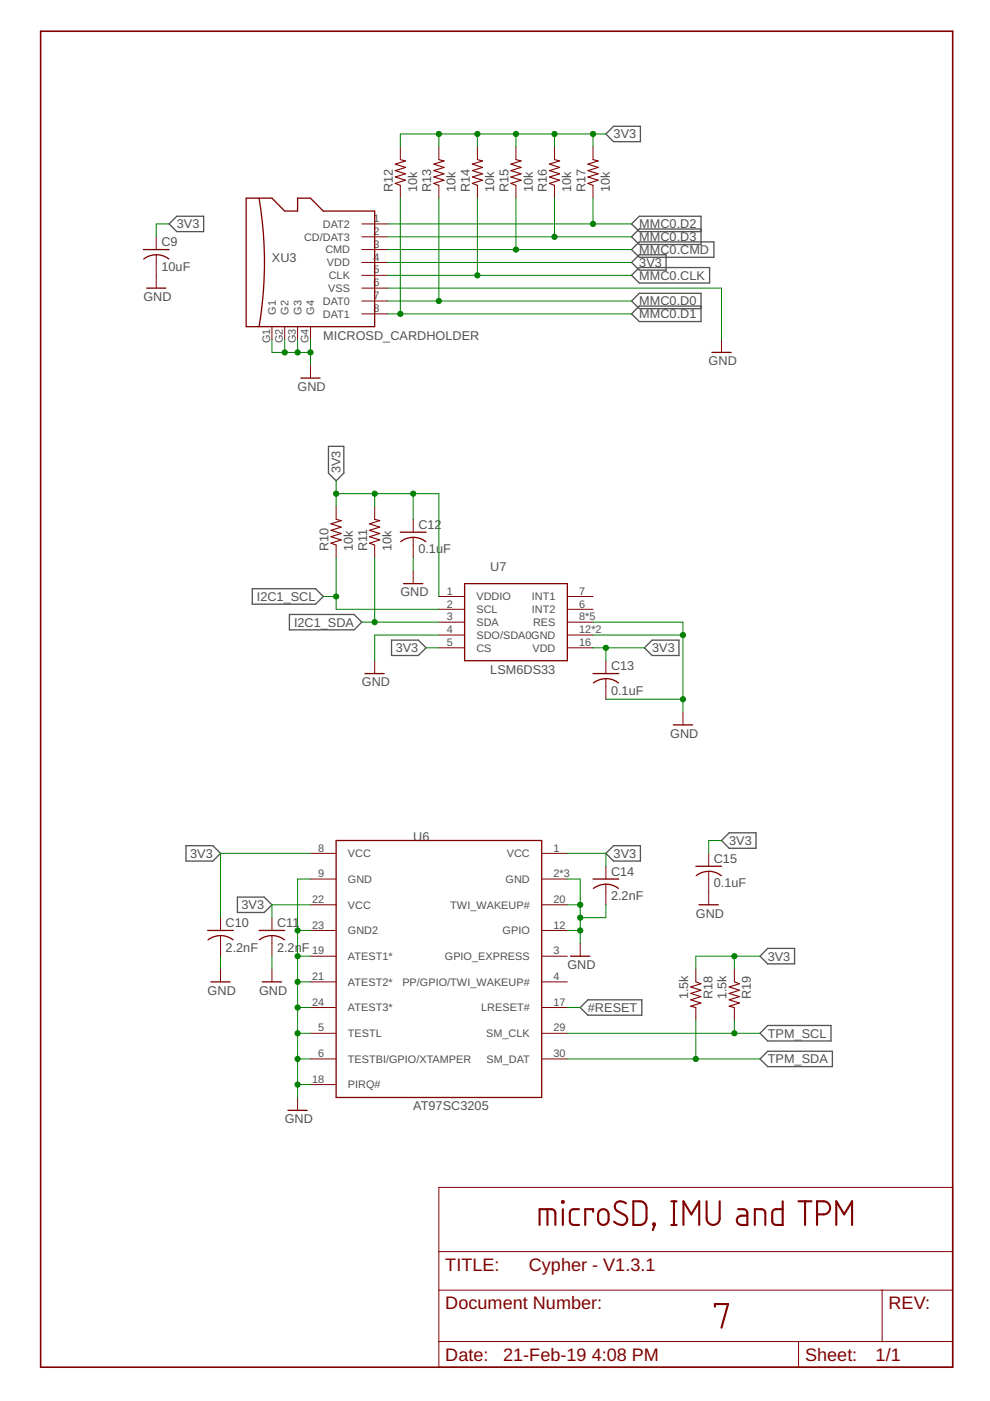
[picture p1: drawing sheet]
<svg xmlns="http://www.w3.org/2000/svg" width="210mm" height="297mm" viewBox="0 0 210 297" stroke-linecap="round" stroke-linejoin="round" font-family="sans-serif">
<g fill="none" stroke="#505050" stroke-width=".28">
<path d="M128.5 28.4l1.6-1.6h5.7v3.2h-5.7zM35.9 47.5l1.6-1.7h5.7v3.3h-5.7zM133.9 55.6l1.7-1.6h5.6v3.3h-5.6zM133.9 52.9l1.7-1.6h15.8v3.2h-15.8zM133.9 58.4l1.7-1.7h14.9v3.3h-14.9zM148.6 48.6h-13l-1.7 1.6 1.7 1.6h13v-6h-13l-1.7 1.7 1.7 1.6h13M148.6 64.9h-13l-1.7 1.6 1.7 1.7h13v-6h-13l-1.7 1.6 1.7 1.6h13M69.6 94.6h3.3v5.7l-1.6 1.6-1.7-1.6zM53.5 124.8h13.4l1.6 1.7-1.6 1.6h-13.4zM61.4 130.3h13.7l1.6 1.6-1.6 1.6h-13.7zM83 135.7h5.7l1.6 1.7-1.6 1.6h-5.7zM136.6 137.4l1.7-1.7h5.7v3.3h-5.7z"/>
<path d="M39.4 179.3h5.7l1.7 1.6-1.7 1.7h-5.7zM153 178.2l1.6-1.6h5.7v3.3h-5.7zM50.3 190.2h5.7l1.7 1.6-1.7 1.7h-5.7zM128.5 180.9l1.6-1.6h5.7v3.3h-5.7zM123 213.6l1.7-1.6h11.4v3.2h-11.4zM162.8 201.1h5.7v3.3h-5.7l-1.7-1.7zM162.8 217.4h13.4v3.3h-13.4l-1.7-1.6zM161.1 224.5l1.7-1.6h13.7v3.2h-13.7z"/>
</g>
<g fill="none" stroke="#800000" stroke-width=".44">
<path d="M114.4 259.7v-3.3h2.5l.6 .2 .3 .6v2.5M116.1 256.4v3.3M119.2 254.7h.3v.3h-.3zM119.3 256.4v3.3M122.8 256.4l-1.6 .1-.3 .3-.1 .4v1.9l.3 .4 .5 .2h1.2M125.8 256.9v-.5h-1.7v3.3M127.1 256.7a1.11 1.11 0 0 1 1.2-.3 1.11 1.11 0 0 1 .7 1.1 2.07 2.07 0 0 1-.3 1.9 1.11 1.11 0 0 1-1.2 .2 1.11 1.11 0 0 1-.7-1 2.15 2.15 0 0 1 .3-1.9zM132.7 255.1a1.31 1.31 0 0 0-1.5-.4 1.31 1.31 0 0 0-.8 1.4l.3 .5 1.7 1a1.18 1.18 0 0 1 .4 1.7 1.18 1.18 0 0 1-1.7 .3l-.9-.6M134.3 254.7a2.62 2.62 0 0 1 2.2 .3l.4 .5 .2 .6-.1 2.5-.5 .8a2.69 2.69 0 0 1-2.2 .3zM138.5 259.4h.3v.3h-.3zM138.8 259.7l-.4 1.1M142.3 254.7h1.1"/>
<path d="M142.3 259.7h1.1M142.9 254.7v5M144.9 259.7v-5l1.7 2.8 1.7-2.8v5M149.8 254.7v3.6a1.39 1.39 0 0 0 1.4 1.4 1.39 1.39 0 0 0 1.4-1.4v-3.6M156.5 256.4h1.3l.6 .6 .1 2.7h-1.3a.98 .98 0 0 1-1-1 .98 .98 0 0 1 1-1h1.3M160 259.7v-3.3h1.6l.6 .4 .1 2.9M165.9 254.7v5l-1.8-.1-.4-.5 .1-2.3 .5-.4h1.6M169.3 254.7h2.8M170.7 254.7v5M173.2 257.5a2.7 2.7 0 0 0 2.3-.3 1.39 1.39 0 0 0 .4-1.6 1.39 1.39 0 0 0-1.3-.9h-1.4v5M177.3 259.7v-5l1.7 2.8 1.7-2.8v5M151.6 277.1v-.6h2.8l-1.4 5"/>
</g>
<g fill="none" stroke="#800000" stroke-width=".21">
<path d="M84.9 31.1v2.7M84.9 39.3v2.7M93 31.1v2.7M93 39.3v2.7M101.2 31.1v2.7M101.2 39.3v2.7M109.4 31.1v2.7M109.4 39.3v2.7M117.6 31.1v2.7M117.6 39.3v2.7M125.7 31.1v2.7M125.7 39.3v2.7"/>
<path d="M33.1 50.2v2.7M33.1 54v7.1M76.7 58.4h5.5M76.7 55.6h5.5M76.7 50.2h5.5M76.7 52.9h5.5M76.7 47.5h5.5M57.7 69.3v2.7M60.4 69.3v2.7M63.1 69.3v2.7M65.8 69.3v2.7M65.8 77.4v2.8"/>
<path d="M76.7 63.8h5.5M76.7 61.1h5.5M76.7 66.5h5.5M153 72v2.7M71.3 107.4v2.7M71.3 115.6v2.7M79.4 107.4v2.7M79.4 115.6v2.7M87.6 110.1v2.7M87.6 113.9v4.4M87.6 121v2.7M93 126.5h5.5"/>
<path d="M93 129.2h5.5M93 131.9h5.5M93 134.6h5.5M93 137.4h5.5M120.3 126.5h5.4M120.3 129.2h5.4M120.3 131.9h5.4M120.3 134.6h5.4M120.3 137.4h5.4M79.4 140.1v2.7M128.5 140.1v2.7M128.5 143.9v4.4"/>
<path d="M144.8 151v2.7M46.8 194.6v2.7M46.8 198.4v4.3M57.7 194.6v2.7M57.7 198.4v4.3M65.8 180.9h5.5M65.8 186.4h5.5M65.8 197.3h5.5M65.8 191.8h5.5M114.9 180.9h5.4M114.9 186.4h5.4M114.9 197.3h5.4"/>
<path d="M114.9 191.8h5.4M128.5 183.7v2.7M128.5 187.5v4.3M150.3 180.9v2.8M150.3 184.7v7.1M46.8 205.4v2.8M57.7 205.4v2.8M65.8 202.7h5.5M65.8 208.2h5.5M65.8 219.1h5.5M65.8 213.6h5.5M114.9 202.7h5.4"/>
<path d="M114.9 208.2h5.4M114.9 219.1h5.4M114.9 213.6h5.4M123 200v2.7M147.5 205.4v2.8M147.5 213.6v2.7M155.7 205.4v2.8M155.7 213.6v2.7M63.1 232.7v2.7M65.8 224.5h5.5M65.8 230h5.5M114.9 224.5h5.4"/>
<path d="M93 251.8h109v38.1h-109zM93 273.5h109M93 265.4h109M187 273.5v10.9M93 284.4h109M169.3 284.4v5.5"/>
</g>
<g fill="none" stroke="#800000" stroke-width=".28">
<path d="M30.4 52.9h5.5M30.5 54.9a4.4 4.4 0 0 1 5.3 0M52.2 42h5.5l2.7 2.7h2.7v-2.7h2.7l2.7 2.7h10.9v24.6h-27.2zM54.9 42a81.1 81.1 0 0 1 0 27.3M31.1 61.1h4.1M150.9 74.7h4.1M63.8 80.2h4.1M84.9 112.8h5.4M87.6 113.9l1.2 .2 1.5 .7M87.6 113.9l-1.7 .4-.9 .5M85.6 123.7h4M98.5 123.7h21.8v16.4h-21.8z"/>
<path d="M77.4 142.8h4.1M125.7 142.8h5.5M128.5 143.9l1.1 .1 1.5 .8M128.5 143.9l-1.2 .1-1.5 .8M142.8 153.7h4.1M71.3 178.2h43.6v54.5h-43.6zM44 197.3h5.5M44.1 199.3a4.3 4.3 0 0 1 5.3 0M54.9 197.3h5.5M55 199.3a4.3 4.3 0 0 1 5.3 0M125.7 186.4h5.5M128.5 187.5l1.1 .1 1.5 .8"/>
<path d="M128.5 187.5l-1.2 .1-1.5 .8M147.5 183.7h5.5M147.6 185.7a4.3 4.3 0 0 1 5.3 0M148.2 191.8h4.1M44.7 208.2h4.1M55.6 208.2h4.1M121 202.7h4.1M61 235.4h4.1"/>
</g>
<path d="M84.9 33.8l1.1 .3-2.2 .7 2.2 .7-2.2 .7 2.2 .7-2.2 .6 2.2 .7-2.2 .7 1.1 .4M93 33.8l1.1 .3-2.1 .7 2.1 .7-2.1 .7 2.1 .7-2.1 .6 2.1 .7-2.1 .7 1 .4M101.2 33.8l1.1 .3-2.2 .7 2.2 .7-2.2 .7 2.2 .7-2.2 .6 2.2 .7-2.2 .7 1.1 .4M109.4 33.8l1.1 .3-2.2 .7 2.2 .7-2.2 .7 2.2 .7-2.2 .6 2.2 .7-2.2 .7 1.1 .4M117.6 33.8l1.1 .3-2.2 .7 2.2 .7-2.2 .7 2.2 .7-2.2 .6 2.2 .7-2.2 .7 1.1 .4M125.7 33.8l1.1 .3-2.1 .7 2.1 .7-2.1 .7 2.1 .7-2.1 .6 2.1 .7-2.1 .7 1 .4M71.3 110.1l1 .3-2.1 .7 2.1 .7-2.1 .6 2.1 .7-2.1 .7 2.1 .7-2.1 .7 1.1 .4M79.4 110.1l1.1 .3-2.2 .7 2.2 .7-2.2 .6 2.2 .7-2.2 .7 2.2 .7-2.2 .7 1.1 .4M147.5 208.2l1.1 .4-2.2 .7 2.2 .7-2.2 .6 2.2 .7-2.2 .7 2.2 .7-2.2 .6 1.1 .3M155.7 208.2l1.1 .4-2.2 .7 2.2 .7-2.2 .6 2.2 .7-2.2 .7 2.2 .7-2.2 .6 1.1 .3" fill="none" stroke="#800000" stroke-width=".23"/>
<path d="M8.6 6.6h193.4v283.3h-193.4z" fill="none" stroke="#800000" stroke-width=".34"/>
<g fill="none" stroke="#008000" stroke-width=".21">
<path d="M93 28.4v2.7M101.2 28.4v2.7M109.4 28.4v2.7M117.6 28.4v2.7M125.7 28.4v2.7M128.5 28.4h-43.6v2.7M35.9 47.5h-2.8v2.7M82.2 55.6h51.7M82.2 47.5h51.7M82.2 50.2h51.7M82.2 52.9h51.7M82.2 58.4h51.7"/>
<path d="M84.9 42v24.5M93 42v21.8M101.2 42v16.4M109.4 42v10.9M117.6 42v8.2M125.7 42v5.5M57.7 72v2.7h8.1M60.4 72v2.7M63.1 72v2.7M65.8 72v5.4M82.2 61.1h70.8v10.9M82.2 63.8h51.7"/>
<path d="M82.2 66.5h51.7M71.3 104.7h21.7v21.8M71.3 101.9v5.5M71.3 118.3v10.9h21.7M79.4 104.7v2.7M79.4 118.3v13.6M87.6 104.7v5.4M87.6 118.3v2.7M68.5 126.5h2.8M76.7 131.9h16.3M90.3 137.4h2.7M93 134.6h-13.6v5.5"/>
<path d="M125.7 131.9h19.1v19.1M125.7 134.6h19.1M125.7 137.4h10.9M128.5 137.4v2.7M128.5 148.3h16.3M153 178.2h-2.7v2.7M63.1 197.3h2.7M65.8 180.9h-19v13.7M65.8 186.4h-2.7v46.3M65.8 191.8h-8.1v2.8M120.3 186.4h2.7v13.6M120.3 191.8h2.7"/>
<path d="M120.3 197.3h2.7M120.3 180.9h8.2v2.8M128.5 191.8v2.8h-5.5M46.8 202.7v2.7M57.7 202.7v2.7M63.1 202.7h2.7M63.1 208.2h2.7M63.1 213.6h2.7M63.1 219.1h2.7M120.3 213.6h2.7M120.3 219.1h40.8M147.5 216.3v8.2"/>
<path d="M155.7 202.7v2.7M155.7 216.3v2.8M161.1 202.7h-13.6v2.7M63.1 224.5h2.7M63.1 230h2.7M120.3 224.5h40.8"/>
</g>
<g fill="#008000" stroke="#008000" stroke-width=".21">
<circle cx="144.8" cy="134.6" r=".55"/>
<circle cx="144.8" cy="148.3" r=".55"/>
<circle cx="123" cy="191.8" r=".55"/>
<circle cx="123" cy="197.3" r=".55"/>
<circle cx="123" cy="194.6" r=".55"/>
<circle cx="63.1" cy="197.3" r=".55"/>
<circle cx="63.1" cy="202.7" r=".55"/>
<circle cx="63.1" cy="208.2" r=".55"/>
<circle cx="63.1" cy="213.6" r=".55"/>
<circle cx="63.1" cy="219.1" r=".55"/>
<circle cx="63.1" cy="224.5" r=".55"/>
<circle cx="63.1" cy="230" r=".55"/>
<circle cx="65.8" cy="74.7" r=".55"/>
<circle cx="63.1" cy="74.7" r=".55"/>
<circle cx="60.4" cy="74.7" r=".55"/>
<circle cx="128.5" cy="137.4" r=".55"/>
<circle cx="155.7" cy="202.7" r=".55"/>
<circle cx="93" cy="28.4" r=".55"/>
<circle cx="101.2" cy="28.4" r=".55"/>
<circle cx="109.4" cy="28.4" r=".55"/>
<circle cx="117.6" cy="28.4" r=".55"/>
<circle cx="125.7" cy="28.4" r=".55"/>
<circle cx="71.3" cy="104.7" r=".55"/>
<circle cx="79.4" cy="104.7" r=".55"/>
<circle cx="87.6" cy="104.7" r=".55"/>
<circle cx="71.3" cy="126.5" r=".55"/>
<circle cx="79.4" cy="131.9" r=".55"/>
<circle cx="155.7" cy="219.1" r=".55"/>
<circle cx="147.5" cy="224.5" r=".55"/>
<circle cx="125.7" cy="47.5" r=".55"/>
<circle cx="117.6" cy="50.2" r=".55"/>
<circle cx="109.4" cy="52.9" r=".55"/>
<circle cx="101.2" cy="58.4" r=".55"/>
<circle cx="93" cy="63.8" r=".55"/>
<circle cx="84.9" cy="66.5" r=".55"/>
</g>
<g font-size="3.8" fill="#800000">
<text x="94.4" y="269.5">TITLE:</text>
<text x="112.1" y="269.5">Cypher - V1.3.1</text>
<text x="94.4" y="277.6">Document Number:</text>
<text x="188.4" y="277.6">REV:</text>
<text x="94.4" y="288.5">Date:</text>
<text x="106.7" y="288.5">21-Feb-19</text>
<text x="125.4" y="288.5">4:08 PM</text>
<text x="170.7" y="288.5">Sheet:</text>
<text x="185.7" y="288.5">1/1</text>
</g>
<g font-size="2.7" fill="#505050">
<text x="130.1" y="29.4">3V3</text>
<text x="83.3" y="40.7" transform="rotate(-90 83.3 40.7)">R12</text>
<text x="88.4" y="40.7" transform="rotate(-90 88.4 40.7)">10k</text>
<text x="91.4" y="40.7" transform="rotate(-90 91.4 40.7)">R13</text>
<text x="96.6" y="40.7" transform="rotate(-90 96.6 40.7)">10k</text>
<text x="99.6" y="40.7" transform="rotate(-90 99.6 40.7)">R14</text>
<text x="104.8" y="40.7" transform="rotate(-90 104.8 40.7)">10k</text>
<text x="107.8" y="40.7" transform="rotate(-90 107.8 40.7)">R15</text>
<text x="112.9" y="40.7" transform="rotate(-90 112.9 40.7)">10k</text>
<text x="116" y="40.7" transform="rotate(-90 116 40.7)">R16</text>
<text x="121.1" y="40.7" transform="rotate(-90 121.1 40.7)">10k</text>
<text x="124.1" y="40.7" transform="rotate(-90 124.1 40.7)">R17</text>
<text x="129.3" y="40.7" transform="rotate(-90 129.3 40.7)">10k</text>
<text x="34.2" y="52.2">C9</text>
<text x="37.5" y="48.4">3V3</text>
<text x="135.5" y="48.4">MMC0.D2</text>
<text x="135.5" y="51.2">MMC0.D3</text>
<text x="135.5" y="53.9">MMC0.CMD</text>
<text x="34.2" y="57.4">10uF</text>
<text x="57.6" y="55.6">XU3</text>
<text x="135.5" y="56.6">3V3</text>
<text x="135.5" y="59.3">MMC0.CLK</text>
<text x="30.4" y="63.8">GND</text>
<text x="135.5" y="64.8">MMC0.D0</text>
<text x="68.5" y="72">MICROSD_CARDHOLDER</text>
<text x="135.5" y="67.5">MMC0.D1</text>
<text x="150.3" y="77.4">GND</text>
<text x="63.1" y="82.9">GND</text>
<text x="72.2" y="100.3" transform="rotate(-90 72.2 100.3)">3V3</text>
<text x="88.7" y="112.2">C12</text>
<text x="69.7" y="116.9" transform="rotate(-90 69.7 116.9)">R10</text>
<text x="74.8" y="116.9" transform="rotate(-90 74.8 116.9)">10k</text>
<text x="77.8" y="116.9" transform="rotate(-90 77.8 116.9)">R11</text>
<text x="83" y="116.9" transform="rotate(-90 83 116.9)">10k</text>
<text x="88.7" y="117.3">0.1uF</text>
<text x="104" y="121">U7</text>
<text x="54.5" y="127.4">I2C1_SCL</text>
<text x="84.9" y="126.5">GND</text>
<text x="62.3" y="132.9">I2C1_SDA</text>
<text x="83.9" y="138.3">3V3</text>
<text x="104" y="142.8">LSM6DS33</text>
<text x="129.6" y="142.1">C13</text>
<text x="138.3" y="138.3">3V3</text>
<text x="76.7" y="145.5">GND</text>
<text x="129.6" y="147.3">0.1uF</text>
<text x="142.1" y="156.4">GND</text>
<text x="87.6" y="178.2">U6</text>
<text x="154.6" y="179.2">3V3</text>
<text x="40.3" y="181.9">3V3</text>
<text x="129.6" y="185.7">C14</text>
<text x="130.1" y="181.9">3V3</text>
<text x="151.3" y="183">C15</text>
<text x="129.6" y="190.9">2.2nF</text>
<text x="151.3" y="188.2">0.1uF</text>
<text x="47.8" y="196.6">C10</text>
<text x="51.2" y="192.8">3V3</text>
<text x="58.7" y="196.6">C11</text>
<text x="147.5" y="194.6">GND</text>
<text x="47.8" y="201.8">2.2nF</text>
<text x="58.7" y="201.8">2.2nF</text>
<text x="162.8" y="203.7">3V3</text>
<text x="120.3" y="205.4">GND</text>
<text x="44" y="210.9">GND</text>
<text x="54.9" y="210.9">GND</text>
<text x="124.7" y="214.6">#RESET</text>
<text x="145.9" y="211.9" transform="rotate(-90 145.9 211.9)">1.5k</text>
<text x="151" y="211.8" transform="rotate(-90 151 211.8)">R18</text>
<text x="154.1" y="211.9" transform="rotate(-90 154.1 211.9)">1.5k</text>
<text x="159.2" y="211.8" transform="rotate(-90 159.2 211.8)">R19</text>
<text x="162.8" y="220">TPM_SCL</text>
<text x="162.8" y="225.5">TPM_SDA</text>
<text x="60.4" y="238.1">GND</text>
<text x="87.6" y="235.4">AT97SC3205</text>
</g>
<g font-size="2.3" fill="#505050">
<text x="79.2" y="47.1">1</text>
<text x="64.5" y="51">CD/DAT3</text>
<text x="68.5" y="48.3">DAT2</text>
<text x="69" y="53.7">CMD</text>
<text x="79.2" y="49.8">2</text>
<text x="79.2" y="52.5">3</text>
<text x="69.3" y="56.5">VDD</text>
<text x="69.7" y="59.2">CLK</text>
<text x="79.2" y="58">5</text>
<text x="79.2" y="55.3">4</text>
<text x="68.5" y="64.6">DAT0</text>
<text x="69.6" y="61.9">VSS</text>
<text x="79.2" y="63.4">7</text>
<text x="79.2" y="60.7">6</text>
<text x="58.5" y="66.8" transform="rotate(-90 58.5 66.8)">G1</text>
<text x="61.2" y="66.8" transform="rotate(-90 61.2 66.8)">G2</text>
<text x="63.9" y="66.8" transform="rotate(-90 63.9 66.8)">G3</text>
<text x="66.6" y="66.8" transform="rotate(-90 66.6 66.8)">G4</text>
<text x="68.5" y="67.4">DAT1</text>
<text x="79.2" y="66.2">8</text>
<text x="57.3" y="72.7" transform="rotate(-90 57.3 72.7)">G1</text>
<text x="60" y="72.7" transform="rotate(-90 60 72.7)">G2</text>
<text x="62.7" y="72.7" transform="rotate(-90 62.7 72.7)">G3</text>
<text x="65.4" y="72.7" transform="rotate(-90 65.4 72.7)">G4</text>
<text x="94.7" y="126.1">1</text>
<text x="94.7" y="128.8">2</text>
<text x="94.7" y="131.5">3</text>
<text x="101" y="127.3">VDDIO</text>
<text x="101" y="130">SCL</text>
<text x="112.8" y="127.3">INT1</text>
<text x="112.8" y="130">INT2</text>
<text x="122.8" y="126.1">7</text>
<text x="122.8" y="128.8">6</text>
<text x="122.8" y="131.5">8*5</text>
<text x="94.7" y="134.3">4</text>
<text x="94.7" y="137">5</text>
<text x="101" y="132.7">SDA</text>
<text x="101" y="135.4">SDO/SDA0GND</text>
<text x="113" y="132.7">RES</text>
<text x="122.8" y="134.3">12*2</text>
<text x="122.8" y="137">16</text>
<text x="101" y="138.2">CS</text>
<text x="112.9" y="138.2">VDD</text>
<text x="67.5" y="180.6">8</text>
<text x="73.8" y="181.8">VCC</text>
<text x="107.4" y="181.7">VCC</text>
<text x="117.4" y="180.6">1</text>
<text x="66.2" y="191.4">22</text>
<text x="67.5" y="186">9</text>
<text x="73.8" y="187.2">GND</text>
<text x="107.2" y="187.2">GND</text>
<text x="117.4" y="186">2*3</text>
<text x="117.4" y="191.4">20</text>
<text x="66.2" y="196.9">23</text>
<text x="73.8" y="192.6">VCC</text>
<text x="95.4" y="192.6">TWI_WAKEUP#</text>
<text x="117.4" y="196.9">12</text>
<text x="66.2" y="202.3">19</text>
<text x="73.8" y="203.5">ATEST1*</text>
<text x="73.8" y="198.1">GND2</text>
<text x="94.3" y="203.5">GPIO_EXPRESS</text>
<text x="106.6" y="198.1">GPIO</text>
<text x="117.4" y="202.3">3</text>
<text x="66.2" y="207.8">21</text>
<text x="73.8" y="209">ATEST2*</text>
<text x="85.3" y="209">PP/GPIO/TWI_WAKEUP#</text>
<text x="117.4" y="207.8">4</text>
<text x="66.2" y="213.2">24</text>
<text x="73.8" y="214.4">ATEST3*</text>
<text x="102" y="214.4">LRESET#</text>
<text x="117.4" y="213.2">17</text>
<text x="67.5" y="218.7">5</text>
<text x="73.8" y="219.9">TESTL</text>
<text x="103.1" y="219.9">SM_CLK</text>
<text x="117.4" y="218.7">29</text>
<text x="67.5" y="224.1">6</text>
<text x="73.8" y="225.3">TESTBI/GPIO/XTAMPER</text>
<text x="103.2" y="225.3">SM_DAT</text>
<text x="117.4" y="224.1">30</text>
<text x="66.2" y="229.6">18</text>
<text x="73.8" y="230.8">PIRQ#</text>
</g>
</svg>
